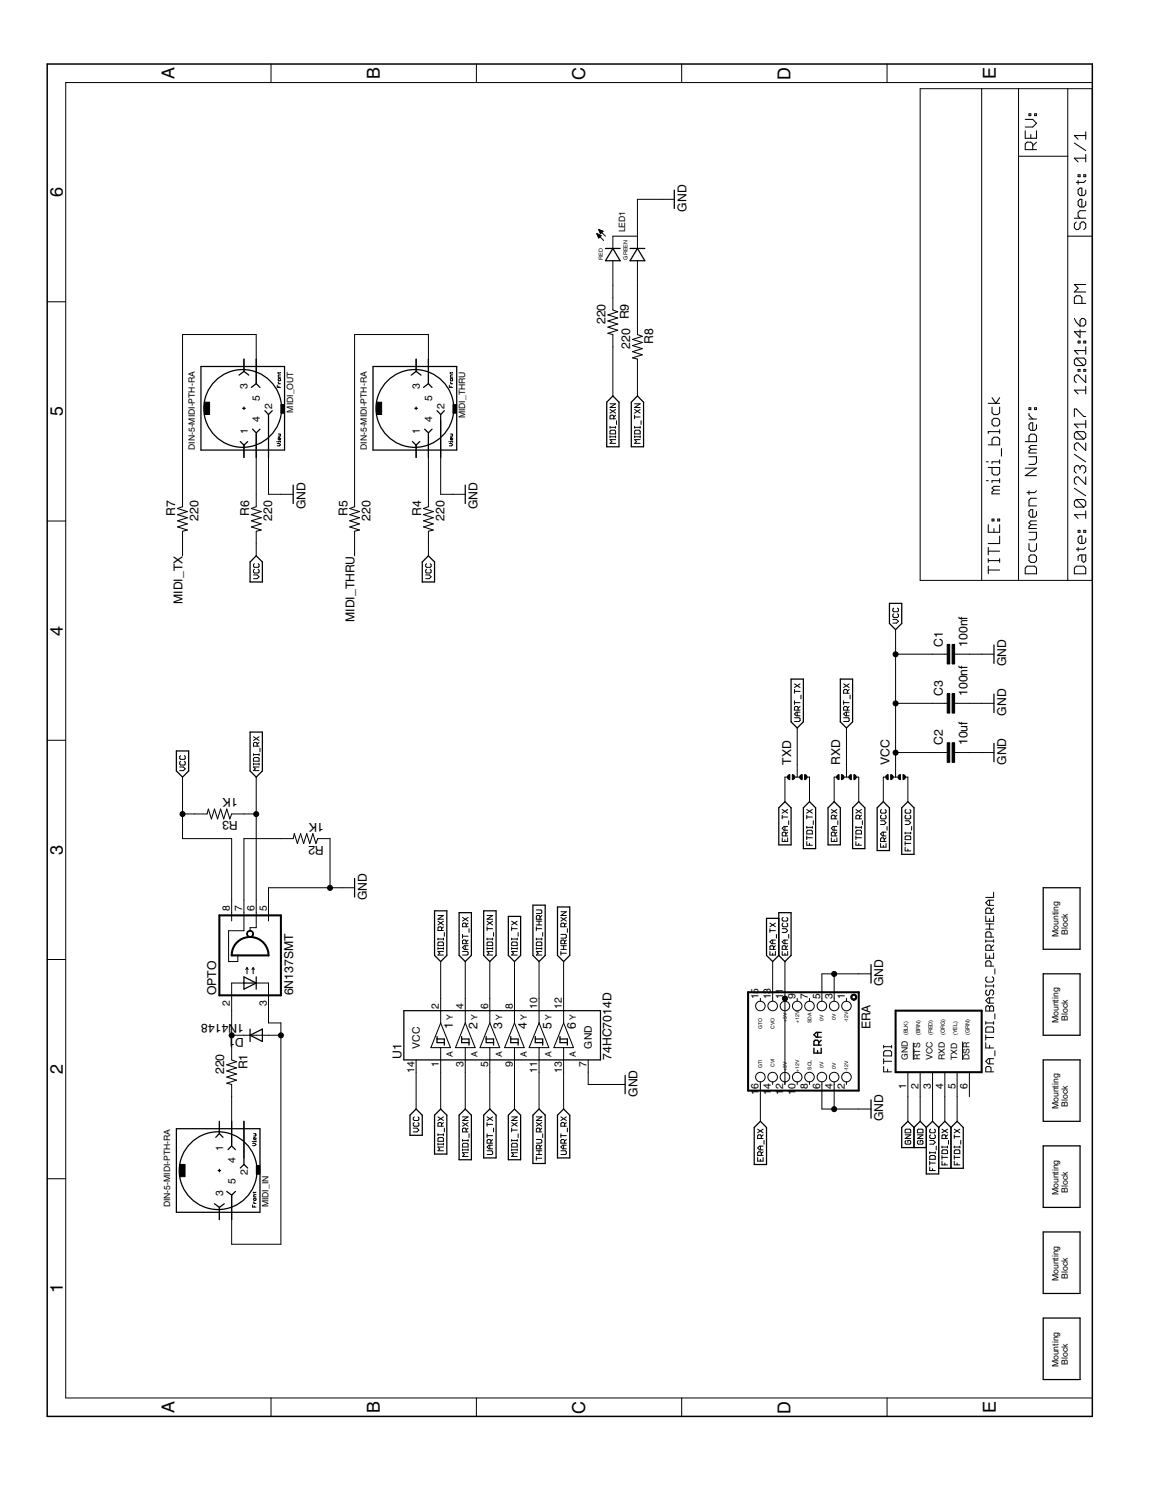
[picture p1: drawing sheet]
<svg xmlns="http://www.w3.org/2000/svg" width="216mm" height="279mm" viewBox="0 0 216 279" stroke-linecap="round" stroke-linejoin="round" font-family="sans-serif">
<g fill="none" stroke="#000" stroke-width=".19">
<path d="M50.4 11.9v3.5M88.7 11.9v3.5M126.9 11.9v3.5M165.1 11.9v3.5M171.3 16.5h32v91.5h-32zM182.7 16.5v91.5M189.6 16.5v91.5M198.7 16.5v91.5M203.3 15.4h-191.1v244.8h191.1M125.5 37.1h-6.9v9.1M189.6 29.1h9.1M190.8 24.3v1.4h2.1v-1.4"/>
<path d="M190.8 22.2h1.4l.7 .7-.7 .7h-1.4M191.5 21.2h.4v.3h-.4zM191.9 25v.7M192.2 27.9v-1.1l-.3-.3h-.7l-.4 .3v1.1h2.1M192.6 21.2h.3v.3h-.3zM192.9 26.5l-.7 .7M200 26.6l2.1 1.4M200.7 32.5h.3v.4h-.3zM200.7 33.6v.7M201.7 32.5h.4v.4h-.4zM202.1 24.5v1.4M202.1 28.7v1.4"/>
<path d="M202.1 35.3v.7l-.4 .4h-.7l-.3-.4v-.7l.3-.3h.4v1.4M202.1 37.5v.7l-.4 .3h-.7l-.3-.3v-.7l.3-.4h.4v1.4M202.1 39.2h-1.1l-.3 .4v.7l.3 .3M202.1 33.6l-.4 .4h-1.4M202.1 29.4h-2.1l.7 .7M202.1 25.2h-2.1l.7 .7M8.8 56.2h3.4M111.1 43.5l1.3 1.3M111.1 43.5l.8 .4-.5 .4zM111.2 43.5v.2M111.3 43.6v.3M111.4 43.6v.6"/>
<path d="M111.4 42.7l1.3 1.3M111.4 42.7l.8 .4-.4 .4zM111.5 42.7v.1M111.5 43.7v.6M111.6 42.8v.3M111.6 43.7v.5M111.7 42.8v.5M111.7 43.8v.2M111.8 42.9v.6M111.8 43.8v.1M111.9 42.9v.5M112 42.9v.4"/>
<path d="M112.1 43v.2M112.2 43v.1M114.1 48.5v9.2l.9 .3-1.9 .6 1.9 .6-1.9 .6 1.9 .5-1.9 .6 1.9 .6-1.9 .5 1 .3v11.4M118.6 44h-4.5v2.2M118.6 48.5v13.8l.9 .3-1.8 .6 1.8 .6-1.8 .5 1.8 .6-1.8 .6 1.8 .5-1.8 .6 .9 .2v6.9M198.7 44h4.6M200 59.3l.3 .7 .7 .7M200 40.6h2.1M200.3 41.3l-.3 .4v.7l.3 .3h.4l.3-.3v-.7l.4-.4h.3l.4 .4v.7l-.4 .3M201 59.6l.4-.3h.3l.4 .3v.7l-.4 .4h-.7zM201.4 56.5v-1.1l-.4-.3h-.7l-.3 .3v1.1h2.1M202.1 53h-2.1l.7 .7-.7 .7h2.1"/>
<path d="M45.4 66.8v2.3M47.7 71.4v-9.1h-13.7v32l-1 .4 1.9 .5-1.9 .6 1.9 .6-1.9 .5 1.9 .6-1.9 .6 1.9 .6-.9 .2v4.6M50 78.3v13.7h4.6M51.6 71.7v.4h.6M51.8 71.4h.4M51.8 71.1l.2 .3M51.8 69.3v.2M51.9 71.9v.2M51.9 70.5l.3 .1-.1 .3-.3-.1zM52.2 69.8l-.4 .1v.3h.4M52.2 69.3l-.5 .1M77.4 66.8v2.3"/>
<path d="M79.7 71.4v-9.1h-13.7v32l-.9 .4 1.8 .5-1.8 .6 1.8 .6-1.8 .5 1.8 .6-1.8 .6 1.8 .6-.9 .2v4.6M82 78.3v13.7h4.6M83.6 71.7v.4h.6M83.8 71.4h.4M83.8 71.1l.3 .3M83.8 69.3v.2M83.9 70.5l.3 .1v.3l-.4-.1zM83.9 71.9v.2M84.2 69.8l-.4 .1v.3h.4M84.2 69.3l-.5 .1M113.5 79.4v.3M113.5 79.5h1.1"/>
<path d="M113.5 76.2l1.1 .7M113.5 75.2h1.1l-1.1 .7h1.1M114.2 78v-.6l-.1-.1h-.4l-.2 .1v.6h1.1M114.6 79.4v.3M114.6 77.3l-.4 .3M114.6 76.2l-1.1 .7M114.7 78.3v.7M118.1 79.5h1M118.1 75.2h1l-1 .7h1M118.1 77.3v.7M118.1 79.4v.3M118.1 77.6h1"/>
<path d="M118.1 76.2l1 .7M119.1 79.4v.3M119.1 76.2l-1 .7M119.3 78.3v.7M183.9 75.1h2.2M184.6 75.8v1l.4 .4h.7l.4-.4v-1M184.6 78.2l.4-.3h.7l.4 .3v.7l-.4 .4h-.7l-.4-.4zM184.6 74l.8 1.1 .7-1.1M186.1 80v.7M191.5 75.9h.4v.3h-.4zM191.5 77v.3l.7 .7M191.5 78h1.4"/>
<path d="M192.6 75.9h.3v.3h-.3zM192.9 79.1v.7l-.3 .3h-.7l-.4-.3v-.7l.4-.4h.3v1.4M200 77.5v-1.4h.3l1.4 1.4h.4M200.3 66.7h1.4l.4 .3v.7l-.4 .4M200.3 66.7l-.3 .3v.7l.3 .4h1.4M200.3 66.7l1.4 1.4M200.7 63.5h.3v.3h-.3zM200.7 68.8h.3v.3h-.3zM201 61.4v1.4l-1-1.1h2.1M201.7 63.5h.4v.3h-.4zM201.7 68.8h.4v.3h-.4zM202.1 64.5v1.5"/>
<path d="M202.1 69.8v1.4l-1.4-1.4h-.4l-.3 .4v.7l.3 .3M202.1 71.9v1.4M202.1 78.3v1.4M202.1 79h-2.1l.7 .7M202.1 72.6h-2.1l.7 .7M202.1 65.3h-2.1l.7 .7M8.8 97h3.4M45.4 82.9v2.3M47.7 80.6v13.7l-.9 .4 1.8 .5-1.8 .6 1.8 .6-1.8 .5 1.8 .6-1.8 .6 1.8 .6-.9 .2v4.6M51.5 82.2h.1M51.6 82.6h.4l.2 .2-.2 .2h-.4M51.8 80.8l.4 .1-.1 .3h-.3"/>
<path d="M52.2 82.2h-.4v.1M52.2 81.6l-.1 .3h-.2l-.1-.3 .2-.2v.5M52.2 82.1v.2M77.4 82.9v2.3M79.7 80.6v13.7l-.9 .4 1.8 .5-1.8 .6 1.8 .6-1.8 .5 1.8 .6-1.8 .6 1.8 .6-.9 .2v4.6M83.5 82.2h.1M83.6 82.6h.5l.1 .2-.1 .2h-.5M83.8 80.8l.4 .1v.3h-.4M84.2 82.2h-.4v.1M84.2 81.6v.3h-.3l-.1-.3 .3-.2v.5M84.2 82.1v.2M113.5 81.3h1.1"/>
<path d="M113.5 81.1v.4M113.7 80.1h.7l.2 .2v.5h-1.1v-.5zM114.6 81.8h-1.1l.4 .4-.4 .3h1.1M114.6 81.1v.4M118.1 81.3h1M118.1 80.3l.2-.2h.7l.1 .2v.5h-1zM118.1 81.1v.4M119.1 81.8h-1l.4 .4-.4 .3h1M119.1 81.1v.4M183.6 89.5h.3M183.6 86h.3M183.9 97.7v1.4h2.2v-1.4"/>
<path d="M183.9 82.8h2.2v-1.1l-.4-.3h-.7l-.4 .3v1.1M183.9 87h2.2v1.1l-.4 .3h-.7l-.4-.3v-1.1M184.6 96.6h.4v.4h-.4zM185 98.4v.7M185 91.2l-.4 .4v.3h1.5M185 91.2h1.1M185.7 96.6h.4v.4h-.4zM186.1 99.8v1.4h-2.2M186.1 80.3h-2.2v.4M186.1 85.6v.7M186.1 89.1v.7M186.1 86h-1.5v.3"/>
<path d="M186.1 89.5h-1.5v.3M186.1 90.5h-1.1l-.4 .4 .4 .3M186.4 83.5v1.4M190.8 82.2h2.1v-1l-.3-.4h-.7l-.4 .4v1M190.8 87.1h2.1l-2.1 1.4h2.1M191.5 99.1h1.4v1l-.3 .4h-1.1M191.5 85h1.4v1.1l-.3 .3h-1.1M191.5 91.4v.7M191.9 83.6l-.4 .4v.3h1.4M191.9 97.7l-.4 .3v.4h1.4M191.9 97.7h1M191.9 83.6h1"/>
<path d="M192.9 95.2v.7l-.3 .4h-.7l-.4-.4v-.7l.4-.3h.3v1.4M192.9 92.8h-1l-.4 .3v1.1h1.4M192.9 97h-1l-.4 .3 .4 .4M192.9 91.4l-.3 .3h-1.4M192.9 82.9h-1l-.4 .4 .4 .3M200 90.9l2.1 1.4M200 84.6l2.1 1.4M200.3 80.3h1.4l.4 .4v.7l-.4 .3M200.3 93h1.4l.4 .3v.7l-.4 .4M200.3 80.3l-.3 .4v.7l.3 .3h1.4M200.3 93l-.3 .3v.7l.3 .4h1.4M200.3 93l1.4 1.4"/>
<path d="M200.3 80.3l1.4 1.4M200.7 98.7h.3v.4h-.3zM201 87l.4-.3h.3l.4 .3v.7l-.4 .4M201 87l-.3-.3h-.4l-.3 .3v.7l.3 .4M201 87v.4M201.7 98.7h.4v.4h-.4zM202.1 82.5v1.4l-1.4-1.4h-.4l-.3 .3v.7l.3 .4M202.1 88.8v1.4l-1.4-1.4h-.4l-.3 .3v.7l.3 .4M202.1 95.1v1.4M202.1 95.8h-2.1l.7 .7M47.2 107h.7l.3 .4-.3 .3h-.7M47.3 104.9l-.1 .2v.3l.1 .2h.7l.2-.2v-.3l-.2-.2"/>
<path d="M47.3 106l-.1 .2v.3l.1 .2h.7l.2-.2v-.3l-.2-.2M79.2 107h.7l.3 .4-.3 .3h-.7M79.4 106l-.2 .2v.3l.2 .2h.7l.1-.2v-.3l-.1-.2M79.4 104.9l-.2 .2v.3l.2 .2h.7l.1-.2v-.3l-.1-.2M166.2 115.3h.7l.3 .4-.3 .3h-.7M166.3 113.2l-.1 .2v.3l.1 .2h.7l.2-.2v-.3l-.2-.2M166.3 114.3l-.1 .1v.4l.1 .1h.7l.2-.1v-.4l-.2-.1M166.7 117.2v27.5M183.9 106.1h2.2M183.9 101.9v1.4M183.9 104v.7M183.9 105.4v1.4"/>
<path d="M183.9 104.4h2.2M183.9 102.6h2.2M186.1 104v.7M191.2 105.4h1.4l.3 .3v1.1h-2.1v-1.1zM191.5 101.2v1l.4 .4h.7l.3-.4v-1M191.9 103.3h.7l.3 .3v.8l-.3 .3h-.7l-.4-.3v-.8zM200 105.7l.3-.3h1.4l.4 .3v1.1h-2.1zM200.7 101.9v.7M201.4 103.3v1.1l.3 .3 .4-.3v-1.1h-1.1l-.3 .3v.8M202.1 100.1v.7l-.4 .4h-.7l-.3-.4v-.7l.3-.3h.4v1.4M202.1 101.9l-.4 .3h-1.4M8.8 137.8h3.4"/>
<path d="M47.2 137.1l1 .7M47.9 138.9v-.5l-.2-.2h-.4l-.1 .2v.5h1M48.2 138.2l-.3 .3M48.2 137.1l-1 .7M48.4 139.3v.6M147.9 133.6h.8l.2 .2v.3l-.2 .2h-.8M147.9 130.8h1M147.9 128.3v.7M147.9 130.5v.6M147.9 128.7h1M147.9 127.3l1 .7M148.4 132.6v.6"/>
<path d="M148.4 135.5v9.2M148.5 132.2v-.5l-.1-.2h-.4l-.1 .2v.5h1M148.9 132.6h-.7l-.3 .3 .3 .3h.7M148.9 131.5l-.4 .3M148.9 127.3l-1 .7M149.1 129.4v.7M157 133.6h.9l.2 .2v.3l-.2 .2h-.9M157 130.5v.6M157 130.8h1.1M157 127.3l1.1 .7M157.5 132.6v.6M157.5 135.5v9.2"/>
<path d="M157.7 132.2v-.5l-.2-.2h-.3l-.2 .2v.5h1.1M157.7 129v-.5l-.2-.2h-.3l-.2 .2v.5h1.1M158.1 132.6h-.7l-.4 .3 .4 .3h.7M158.1 131.5l-.4 .3M158.1 128.3l-.4 .4M158.1 127.3l-1.1 .7M158.2 129.4v.7M166.7 130.9h9.6M166.7 121.8h9.6M177.7 130.9h7.3M177.7 121.8h7.3M33.4 142.8h.7l.4 .3-.4 .3h-.7"/>
<path d="M33.6 141.7l-.2 .2v.3l.2 .2h.7l.2-.2v-.3l-.2-.2M33.6 140.7l-.2 .1v.4l.2 .2h.7l.2-.2v-.4l-.2-.1M34 144.7v11.4h9.1v15.3M34 151.5h4.5l.3-.9 .5 1.8 .6-1.8 .6 1.8 .6-1.8 .5 1.8 .6-1.8 .6 1.8 .3-.9h4.6M47.2 141.2l.1-.2h.7l.2 .2v.5h-1zM47.2 142.2h1M47.2 140.3v.4M47.2 142v.4M47.2 140.5h1M47.7 144.7v27.3M48.2 142.8h-1l.3 .3-.3 .3h1M48.2 140.3v.4"/>
<path d="M48.2 142v.4M145.6 152.1h1M145.6 156v.6h1v-.6M145.6 151.7v.7M145.6 150.7l1 .7M146.1 153.8v.7M146.1 156.3v.3M146.3 155.6v-.5l-.2-.2h-.3l-.2 .2v.5h1M146.6 153.8h-.7l-.3 .4 .3 .3h.7M146.6 154.9l-.3 .3M146.6 150.7l-1 .7M146.8 144.7h-.7v4.5"/>
<path d="M146.8 152.8v.7M147.9 144.7h.9M150 144.7h.7v4.5M150.2 156.7v.6h1M150.2 155.9h1M150.2 154h1M150.2 151.7v.7M150.2 153.8v.4M150.2 155.6v.7M150.2 152.1h1M150.2 150.7l1 .7M150.3 154.5h.7l.2 .2v.5h-1v-.5z"/>
<path d="M150.7 157v.3M151.2 153.8v.4M151.2 150.7l-1 .7M151.4 152.8v.7M154.7 156v.6h1.1v-.6M154.7 150.7l1.1 .7M155.3 153.8v.7M155.3 156.3v.3M155.4 152.4v-.5l-.1-.2h-.4l-.2 .2v.5h1.1M155.4 155.6v-.5l-.1-.2h-.4l-.2 .2v.5h1.1M155.8 153.8h-.7l-.4 .4 .4 .3h.7M155.8 154.9l-.4 .3"/>
<path d="M155.8 151.7l-.4 .4M155.8 150.7l-1.1 .7M155.9 144.7h-.6v4.5M155.9 152.8v.7M157.1 144.7h.9M159.1 144.7h.7v4.5M159.3 154.7l.2-.2h.7l.1 .2v.5h-1zM159.3 156.7v.6h1M159.3 153.8v.4M159.3 155.6v.7M159.3 155.9h1M159.3 154h1"/>
<path d="M159.3 150.7l1 .7M159.8 157v.3M160 152.4v-.5l-.2-.2h-.3l-.2 .2v.5h1M160.3 153.8v.4M160.3 151.7l-.3 .4M160.3 150.7l-1 .7M160.5 152.8v.7M163.9 152.8h.7l.3 .3-.3 .4h-.7M163.9 157v.7h1v-.7M164.1 151.7l-.2 .2v.4l.2 .1h.6l.2-.1v-.4l-.2-.2M164.1 150.7l-.2 .2v.3l.2 .2h.6l.2-.2v-.3l-.2-.2M164.4 154.9v.7"/>
<path d="M164.4 157.4v.3M164.6 156.6v-.5l-.2-.1h-.3l-.2 .1v.5h1M164.9 154.9h-.7l-.3 .3 .3 .4h.7M164.9 156l-.3 .3M165.1 144.7h-.7v4.5M165.1 153.8v.7M166.2 144.7h1M166.7 140.1h9.6M168.3 144.7h.7v4.5M168.5 154.9v.3M168.5 156.7v.6M168.5 157.7v.7h1"/>
<path d="M168.5 157h1M168.5 155.1h1M168.5 152.8h.6l.4 .3-.4 .4h-.6M168.6 150.7l-.1 .2v.3l.1 .2h.7l.2-.2v-.3l-.2-.2M168.6 151.7l-.1 .2v.4l.1 .1h.7l.2-.1v-.4l-.2-.2M168.6 155.6h.7l.2 .2v.5h-1v-.5zM169 158.1v.3M169.5 154.9v.3M169.7 153.8v.7M177.7 140.1h7.3M8.8 178.6h3.4M47.7 172.1v.6h-1.2v.5"/>
<path d="M61.4 165.2v-9.1h-2.3l-.3 .9-.6-1.8-.5 1.8-.6-1.8-.6 1.8-.6-1.8-.5 1.8-.6-1.8-.2 .9h-9.2v17.1h-2.9v5.8h1.8v-1.2M66 165.2h-16v6.2M81.5 175.5l.2-.2h.7l.1 .2v.5h-1zM81.5 174.6v.4M81.5 176.4v.3M81.5 176.6h1M81.5 174.8h1M81.5 171.5l1 .7M81.5 170.4h1l-1 .7h1M82 179v11.4M82.2 173.2v-.5l-.2-.2h-.3l-.2 .2v.5h1M82.5 174.6v.4"/>
<path d="M82.5 176.4v.3M82.5 177.1h-1l.4 .3-.4 .4h1M82.5 172.5l-.3 .4M82.5 171.5l-1 .7M82.7 173.6v.7M86.1 177.1h.8l.2 .2v.3l-.2 .2h-.8M86.1 173.9v.7M86.1 174.3h1M86.1 170.8l1 .6M86.6 176v.7M86.6 179v11.4M86.8 172.5v-.5l-.2-.2h-.3l-.2 .2v.5h1"/>
<path d="M86.8 175.7v-.5l-.2-.2h-.3l-.2 .2v.5h1M87.1 176h-.7l-.3 .4 .3 .3h.7M87.1 175l-.3 .3M87.1 171.8l-.3 .4M87.1 170.8l-1 .6M87.3 172.9v.7M90.7 176.6h1M90.7 175.5l.1-.2h.7l.2 .2v.5h-1zM90.7 174.8h1M90.7 172.9h1M90.7 170.4h1l-1 .7h1M90.7 172.5v.7"/>
<path d="M90.7 174.6v.4M90.7 176.4v.3M90.7 171.5l1 .7M91.2 179v11.4M91.7 177.1h-1l.3 .3-.3 .4h1M91.7 174.6v.4M91.7 176.4v.3M91.7 171.5l-1 .7M91.9 173.6v.7M95.2 175.5l.2-.2h.7l.2 .2v.5h-1.1zM95.2 176.6h1.1M95.2 172.5v.7"/>
<path d="M95.2 174.6v.4M95.2 176.4v.3M95.2 174.8h1.1M95.2 172.9h1.1M95.2 171.5l1.1 .7M95.8 179v11.4M96.3 177.1h-1.1l.4 .3-.4 .4h1.1M96.3 174.6v.4M96.3 176.4v.3M96.3 171.5l-1.1 .7M96.4 173.6v.7M99.8 176.6h1"/>
<path d="M99.8 175.5l.2-.2h.7l.1 .2v.5h-1zM99.8 169.4h.9l.1 .1v.4l-.1 .2h-.9M99.8 174.8h1M99.8 172.9h1M99.8 172.5v.7M99.8 174.6v.4M99.8 176.4v.3M99.8 172.2h1M99.8 171.5h1M100.3 171.5v.7M100.3 179v11.4M100.5 171.1v-.5l-.2-.2h-.3l-.2 .2v.5h1"/>
<path d="M100.8 177.1h-1l.4 .3-.4 .4h1M100.8 174.6v.4M100.8 176.4v.3M100.8 170.4l-.3 .4M101 173.6v.7M104.4 176h1M104.4 169.7h1l-1 .7h1M104.4 176.7h1M104.4 173.9h.8l.2 .2v.4l-.2 .1h-.8M104.4 177.1v.7M104.4 177.4h1M104.4 170.8l1 .6"/>
<path d="M104.9 176v.7M104.9 179v11.4M105.1 175.7v-.5l-.2-.2h-.3l-.2 .2v.5h1M105.1 172.5v-.5l-.2-.2h-.3l-.2 .2v.5h1M105.4 175l-.3 .3M105.4 171.8l-.3 .4M105.4 170.8l-1 .6M105.6 172.9v.7M143.3 177.1v.7h1v-.7M143.3 172.9v.7M143.3 173.2h1M143.3 171.8l1 .7"/>
<path d="M143.8 175v.7M143.8 177.4v.4M143.8 179v7.4M144 176.7v-.5l-.2-.2h-.3l-.2 .2v.5h1M144.3 175h-.7l-.3 .3 .3 .4h.7M144.3 176l-.3 .4M144.3 171.8l-1 .7M144.5 173.9v.7M145.6 177.1v.7h1v-.7M145.6 172.9h.7l.3 .3-.3 .4h-.7M145.8 171.8l-.2 .2v.3l.2 .2h.6l.2-.2v-.3l-.2-.2M145.8 170.8l-.2 .1v.4l.2 .1h.6l.2-.1v-.4l-.2-.1"/>
<path d="M146.1 175v.7M146.1 177.4v.4M146.1 179v22.9M146.3 176.7v-.5l-.2-.2h-.3l-.2 .2v.5h1M146.6 175h-.7l-.3 .3 .3 .4h.7M146.6 176l-.3 .4M146.8 173.9v.7M183.5 170.5v1h1.4v-1M183.5 174.9v.5M183.5 177.4v1h1.4v-1M183.5 175.2h1.4M183.5 173h1.4"/>
<path d="M183.5 172h1.4M184.2 167.6v.9M184.2 171v.5M184.2 172v1M184.2 177.9v.5M184.4 170v-.7l-.2-.3h-.5l-.2 .3v.7h1.4M184.4 174.4v-.7l-.2-.2h-.5l-.2 .2v.7h1.4M184.4 176.9v-.8l-.2-.2h-.5l-.2 .2v.8h1.4M184.4 179.8v-.7l-.2-.2h-.5l-.2 .2v.7h1.4M184.9 166.1v.9h-1.4M184.9 174.9v.5M184.9 175.9l-.5 .5"/>
<path d="M184.9 169l-.5 .5M184.9 167.6h-.9l-.5 .4 .5 .5h.9M43.1 192.7h9.2M45.4 183h-2.3v14.3l.9 .3-1.8 .6 1.8 .6-1.8 .5 1.8 .6-1.8 .6 1.8 .6-1.8 .5 .9 .3v11.4M46 180.1v1.2M46 180.1l-.3 .4M46 180.1l.2 .4M47.1 180.1v1.2M47.1 180.1l-.2 .4M47.1 180.1l.2 .4M47.7 183h2.3v7.4h2.3v41.2h-9.2v-9.1M77.4 197.3v9.1"/>
<path d="M82 195v11.4M82 190.4l1.8 4.6h-3.6zM86.6 195v11.4M86.6 190.4l1.8 4.6h-3.6zM91.2 195v11.4M91.2 190.4l1.8 4.6h-3.7zM95.8 190.4l1.8 4.6h-3.7zM95.8 195v11.4M100.3 195v11.4M100.3 190.4l1.9 4.6h-3.7zM104.9 195v11.4M104.9 190.4l1.8 4.6h-3.6z"/>
<path d="M109.5 197.3v4.6h6.9M141.5 185.8v.6M148.4 185.8v.6M150.7 185.8v.6M155.3 181.3v5.1M157.5 185.8v.6M162.1 181.3h-9.1v5.1M164.5 198.5v1h1.4M164.5 194.6v.5M164.5 197.1v.9M164.5 197.5h1.4M164.5 194.8h1.4"/>
<path d="M164.7 195.6h1l.2 .2v.8h-1.4v-.8zM165.2 199v.5M165.9 194.6v.5M169 199.6v9.1M170 194.1v3.2M171.3 199.6v9.1M173.6 199.6v9.1M175.9 199.6v9.1M178.1 199.6v9.1M179.2 193.9v3.4M180.4 199.6v4.6M183.5 183.3v.5"/>
<path d="M183.5 190.2v.4M183.5 192.6v1M183.5 194.1v1h1.4M183.5 193.1h1.4M183.5 190.4h1.4M183.5 183.5h1.4M183.7 181.8l-.2 .3v.4l.2 .3h1l.2-.3v-.4l-.2-.3M183.7 184.3l-.2 .2v.5l.2 .3h.3l.2-.3v-.5l.2-.2h.3l.2 .2v.5l-.2 .3M183.7 187.2h.3l.2 .3 .2-.3h.3l.2 .3v.7h-1.4v-.7zM183.7 191.2h1l.2 .2v.7h-1.4v-.7zM184.2 185.7v1M184.2 187.5v.7"/>
<path d="M184.2 194.6v.5M184.2 197.1v.9M184.4 199.5v-.7l-.2-.3h-.5l-.2 .3v.7h1.4M184.9 197.1h-.9l-.5 .4 .5 .5h.9M184.9 183.3v.5M184.9 190.2v.4M184.9 185.7h-.9l-.5 .5 .5 .5h.9M185.2 180.3v1M185.2 188.7v1M185.2 195.6v1M8.8 219.4h3.4M40.8 208.7v2.3"/>
<path d="M45.4 208.7v6.9M46.9 212.5h.1M47 212.8h.4l.2 .2-.2 .3h-.4M47.2 211l.4 .1-.1 .4h-.3M47.6 212.5h-.4v.1M47.6 211.8l-.1 .3h-.2l-.1-.3 .2-.1v.4M47.6 212.4v.2M76.9 210h.7l.4 .4-.4 .3h-.7M77.1 209l-.2 .1v.4l.2 .1h.7l.2-.1v-.4l-.2-.1M77.1 207.9l-.2 .2v.3l.2 .2h.7l.2-.2v-.3l-.2-.2M81.5 213h1M81.5 211.9l.2-.1h.7l.1 .1v.5h-1z"/>
<path d="M81.5 211.1v.3M81.5 212.8v.3M81.5 211.2h1M81.5 207.9l1 .7M82.2 209.6v-.5l-.2-.1h-.3l-.2 .1v.5h1M82.5 213.5h-1l.4 .4-.4 .3h1M82.5 211.1v.3M82.5 212.8v.3M82.5 209l-.3 .3M82.5 207.9l-1 .7M82.7 210v.7M86.1 212.3h1"/>
<path d="M86.1 213l.2-.2h.6l.2 .2v.5h-1zM86.1 214h1M86.1 212.1v.3M86.1 213.9v.3M86.1 209l1 .6M86.1 207.9h1l-1 .7h1M86.8 210.7v-.5l-.2-.2h-.3l-.2 .2v.5h1M87.1 214.6h-1l.3 .3-.3 .4h1M87.1 212.1v.3M87.1 213.9v.3M87.1 210l-.3 .4M87.1 209l-1 .6"/>
<path d="M87.3 211.1v.7M90.7 214.2h.8l.2 .2v.3l-.2 .2h-.8M90.7 211.4h1M90.7 209v.6M90.7 211.1v.7M90.7 209.3h1M90.7 207.9l1 .7M91.2 213.2v.6M91.4 212.8v-.5l-.2-.2h-.4l-.1 .2v.5h1M91.7 213.2h-.7l-.3 .3 .3 .3h.7M91.7 212.1l-.3 .3M91.7 207.9l-1 .7"/>
<path d="M91.9 210v.7M95.2 212.3h1.1M95.2 213l.2-.2h.7l.2 .2v.5h-1.1zM95.2 210v.7M95.2 212.1v.3M95.2 213.9v.3M95.2 214h1.1M95.2 207.9h1.1l-1.1 .7h1.1M95.2 210.4h1.1M95.2 209l1.1 .6M96.3 212.1v.3M96.3 213.9v.3"/>
<path d="M96.3 214.6h-1.1l.4 .3-.4 .4h1.1M96.3 209l-1.1 .6M96.4 211.1v.7M99.8 214.2h1M99.8 207.9h1l-1 .7h1M99.8 214.9h1M99.8 212.1h.9l.1 .2v.3l-.1 .2h-.9M99.8 215.3v.7M99.8 215.6h1M99.8 209l1 .6M100.3 214.2v.7M100.5 210.7v-.5l-.2-.2h-.3l-.2 .2v.5h1"/>
<path d="M100.5 213.8v-.5l-.2-.1h-.3l-.2 .1v.5h1M100.8 213.2l-.3 .3M100.8 210l-.3 .4M100.8 209l-1 .6M101 211.1v.7M104.4 214.2h.8l.2 .2v.3l-.2 .2h-.8M104.4 211.1v.7M104.4 211.4h1M104.4 207.9l1 .7M104.9 213.2v.6M105.1 209.6v-.5l-.2-.1h-.3l-.2 .1v.5h1M105.1 212.8v-.5l-.2-.2h-.3l-.2 .2v.5h1"/>
<path d="M105.4 213.2h-.7l-.3 .3 .3 .3h.7M105.4 212.1l-.3 .3M105.4 209l-.3 .3M105.4 207.9l-1 .7M105.6 210v.7M141 215.5v.6h1v-.6M141 210.2l1 .7M141.5 201.4v7.3M141.5 213.3v.7M141.5 215.8v.3M141.7 211.9v-.5l-.2-.2h-.3l-.2 .2v.5h1M141.7 215.1v-.5l-.2-.2h-.3l-.2 .2v.5h1"/>
<path d="M142 213.3h-.6l-.4 .4 .4 .3h.6M142 214.4l-.3 .3M142 211.2l-.3 .4M142 210.2l-1 .7M142.2 212.3v.7M143.8 201.4v.5M148.4 201.4v.5M150.7 201.4v.5M153 201.4v5h9.1M155.3 201.4v5M157.5 201.4v.5M168.5 211.2h1l-1 .7h1"/>
<path d="M168.6 212.3l-.1 .2v.3l.1 .2h.7l.2-.2v-.3l-.2-.2h-.3v.3M168.6 210.2h.7l.2 .2v.5h-1v-.5zM170.8 211.2h1l-1 .7h1M170.8 210.4l.1-.2h.7l.2 .2v.5h-1zM170.9 212.3l-.1 .2v.3l.1 .2h.7l.2-.2v-.3l-.2-.2h-.3v.3M173 212.3h.7l.4 .3-.4 .4h-.7M173 214.6h1.1M173 217.2v.7h1.1M173 214.4v.3M173 216.2v.6M173 216.5h1.1M173.2 211.2l-.2 .2v.4l.2 .1h.7l.2-.1v-.4l-.2-.2"/>
<path d="M173.2 210.2l-.2 .2v.3l.2 .2h.7l.2-.2v-.3l-.2-.2M173.2 215.1h.7l.2 .2v.5h-1.1v-.5zM173.6 217.6v.3M174.1 214.4v.3M174.2 213.3v.7M175.3 213.5h1.1M175.3 216.2v.6h1.1M175.3 213.3v.4M175.3 215.1v.7M175.3 215.4h1.1M175.3 210.2l1.1 .7M175.5 214h.7l.2 .2v.5h-1.1v-.5z"/>
<path d="M175.9 216.5v.3M176 211.9v-.5l-.1-.2h-.4l-.2 .2v.5h1.1M176.4 213.3v.4M176.4 211.2l-.4 .4M176.4 210.2l-1.1 .7M176.5 212.3v.7M177.6 213.5h1M177.6 216.2v.6h1M177.6 215.4h1M177.6 211.2v.7M177.6 213.3v.4M177.6 215.1v.7"/>
<path d="M177.6 211.6h1M177.6 210.2l1 .7M177.8 214h.7l.1 .2v.5h-1v-.5zM178.1 216.5v.3M178.6 213.3v.4M178.6 210.2l-1 .7M178.8 212.3v.7M40.8 224.7v2.3M47 224.3v.4h.6M47.2 224h.4M47.2 223.7l.2 .3M47.2 221.9v.2"/>
<path d="M47.3 224.5v.2M47.3 223l.3 .1-.1 .4-.3-.1zM47.6 222.4l-.4 .1v.3h.4M47.6 221.9l-.5 .1M50.4 260.2v3.5M88.7 260.2v3.5M126.9 260.2v3.5M165.1 260.2v3.5"/>
<circle cx="141.5" cy="187.3" r=".89"/>
<circle cx="143.8" cy="187.3" r=".89"/>
<circle cx="146.1" cy="187.3" r=".89"/>
<circle cx="148.4" cy="187.3" r=".89"/>
<circle cx="150.7" cy="187.3" r=".89"/>
<circle cx="153" cy="187.3" r=".89"/>
<circle cx="155.3" cy="187.3" r=".89"/>
<circle cx="157.5" cy="187.3" r=".89"/>
<circle cx="141.5" cy="200.5" r=".89"/>
<circle cx="143.8" cy="200.5" r=".89"/>
<circle cx="146.1" cy="200.5" r=".89"/>
<circle cx="148.4" cy="200.5" r=".89"/>
<circle cx="150.7" cy="200.5" r=".89"/>
<circle cx="153" cy="200.5" r=".89"/>
<circle cx="155.3" cy="200.5" r=".89"/>
<circle cx="157.5" cy="200.5" r=".89"/>
</g>
<g fill="none" stroke="#000" stroke-width=".23">
<path d="M125.5 35.4v3.4M112.7 46.2h2.7M114.1 46.2l1.3 2.3h-2.7zM117.3 46.2h2.7M118.6 46.2l1.4 2.3h-2.7zM37.4 68.2h15.6v15.6h-15.6zM45.2 76h.4M45.4 66.8v2.3M45.4 75.8v.4M45.4 69.1l-.9 .7M45.4 69.1l.9 .7M47 79.9l.7 .7 .7-.7"/>
<path d="M47.7 66.8v4.6M47.7 71.4l-.9 .7M47.7 71.4l.7 .7M49.3 76.5l.7 .7M50 77.2v8M50.7 76.5l-.7 .7M69.4 68.2h15.6v15.6h-15.6zM77.2 76h.5M77.4 69.1l-.9 .7M77.4 69.1l1 .7M77.4 66.8v2.3M77.4 75.8v.4"/>
<path d="M79 79.9l.7 .7 .7-.7M79.7 71.4l-.9 .7M79.7 71.4l.7 .7M79.7 66.8v4.6M81.3 76.5l.7 .7M82 77.2v8M82.7 76.5l-.7 .7M114.1 73.7l1.1 1.2v8.3h-2.3v-8.3zM118.6 73.7l1.2 1.2v8.3h-2.3v-8.3zM44.7 82.2l.7 .7M45.4 82.9v2.3M46.1 82.2l-.7 .7"/>
<path d="M47.7 80.8v4.4M54.6 90.3v3.4M76.8 82.2l.6 .7M77.4 82.9v2.3M78.1 82.2l-.7 .7M79.7 80.8v4.4M86.6 90.3v3.4M47.7 103.5l1.1 1.1v3.7h-2.3v-3.7zM78.6 104.6l1.1-1.1 1.2 1.1v3.7h-2.3zM165.5 112.3h2.3v3.8l-1.1 1.1-1.2-1.1zM32.8 139.8h2.3v3.7l-1.1 1.2-1.2-1.2zM46.5 136.3h2.3v7.2l-1.1 1.2-1.2-1.2z"/>
<path d="M147.2 126.4h2.3v8l-1.1 1.1-1.2-1.1zM156.4 126.4h2.3v8l-1.2 1.1-1.1-1.1zM185 120.1v3.4M185 129.2v3.4M185 138.4v3.4M144.9 150.4l1.2-1.2 1.1 1.2v6.9h-2.3zM150.7 149.2l1.1 1.2v7.6h-2.3v-7.6zM154.1 150.4l1.2-1.2 1.1 1.2v6.9h-2.3zM159.8 149.2l1.2 1.2v7.6h-2.3v-7.6zM163.3 150.4l1.1-1.2 1.1 1.2v7.9h-2.2zM167.8 150.4l1.2-1.2 1.1 1.2v8.6h-2.3zM66 163.5v3.5"/>
<path d="M80.9 169.5h2.3v8.3l-1.2 1.2-1.1-1.2zM85.4 169.9h2.3v7.9l-1.1 1.2-1.2-1.2zM90 169.5h2.3v8.3l-1.1 1.2-1.2-1.2zM94.6 170.6h2.3v7.2l-1.1 1.2-1.2-1.2zM99.2 168.5h2.3v9.3l-1.2 1.2-1.1-1.2zM103.8 168.8h2.2v9l-1.1 1.2-1.1-1.2zM144.9 169.9h2.3v7.9l-1.1 1.2-1.2-1.2zM144.9 170.9h-2.2v6.9l1.1 1.2 1.1-1.2M162.1 179.6v3.4M194.2 165.2h6.8v11.5h-6.8zM45.4 181.8l2.3 1.2-2.3 1.1zM45.4 183h2.3"/>
<path d="M46.5 191.6v2.3M46.5 192.7l2.3-1.1v2.3zM47.7 181.8v2.3M75.2 188.1h36.6v9.2h-36.6zM81.3 193.4h1.4v1.1M81.3 192.9v1.2h1.4M85.9 193.4h1.4v1.1M85.9 192.9v1.2h1.4M90.5 193.4h1.4v1.1M90.5 192.9v1.2h1.4M95.1 193.4h1.3v1.1M95.1 192.9v1.2h1.3"/>
<path d="M99.6 193.4h1.4v1.1M99.6 192.9v1.2h1.4M104.2 193.4h1.4v1.1M104.2 192.9v1.2h1.4M194.2 197.3h6.8v11.4h-6.8zM194.2 181.3h6.8v11.4h-6.8zM32.8 210.1h15.6v15.6h-15.6zM40.6 217.9h.5M40.8 211l.7 .7M40.8 211l-.6 .7M40.8 208.7v2.3M40.8 217.7v.4"/>
<path d="M42.4 214l.7-.7 .7 .7M43.1 208.7v4.4M45.4 216.7l.7 .7M45.4 216.7l-.7 .7M45.4 208.7v8M76.3 207.6l1.1-1.2 1.2 1.2v3.7h-2.3zM82 206.4l1.2 1.2v7.2h-2.3v-7.2zM85.4 207.6l1.2-1.2 1.1 1.2v8.3h-2.3zM90 207.6l1.2-1.2 1.1 1.2v7.9h-2.3zM95.8 206.4l1.1 1.2v8.3h-2.3v-8.3zM100.3 206.4l1.2 1.2v9h-2.3v-9zM104.9 206.4l1.1 1.2v7.9h-2.2v-7.9z"/>
<path d="M116.4 200.2v3.4M141.5 208.7l1.2 1.2v6.9h-2.3v-6.9zM162.1 204.7v3.5M170.1 209.9l-1.1-1.2-1.2 1.2v3.7h4.6M170.1 209.9v3.7M170.1 209.9l1.2-1.2 1.1 1.2M172.4 209.9v8.6h2.3v-8.6M172.4 209.9l1.2-1.2 1.1 1.2M174.7 209.9l1.2-1.2 1.1 1.2M177 209.9v7.6M177 209.9l1.1-1.2 1.2 1.2v7.6h-4.6M194.2 213.3h6.8v11.4h-6.8z"/>
<path d="M39.9 224.1l.9 .6M40.8 224.7v2.3M41.7 224.1l-.9 .6M42.2 221.8l.9 .7M43.1 222.5v4.5M43.8 221.8l-.7 .7M194.2 229.3h6.8v11.5h-6.8zM194.2 245.3h6.8v11.5h-6.8z"/>
<circle cx="45.2" cy="76" r="7.2"/>
<circle cx="77.2" cy="76" r="7.2"/>
<circle cx="40.6" cy="217.9" r="7.2"/>
</g>
<path d="M8.8 11.9h194.5v251.8h-194.5z" fill="none" stroke="#000" stroke-width=".28"/>
<path d="M38.1 74.9h.9v2.3h-.9zM52.3 75.3h.7v1.6h-.7zM70.1 74.9h.9v2.3h-.9zM84.3 75.3h.7v1.6h-.7zM176.3 129.1h.5v3.6h-.5zM176.3 120h.5v3.6h-.5zM177.2 129.1h.5v3.6h-.5zM177.2 120h.5v3.6h-.5zM176.3 138.3h.5v3.6h-.5zM177.2 138.3h.5v3.6h-.5zM33.5 216.7h.9v2.3h-.9zM47.7 217h.7v1.6h-.7z" fill="#000" stroke="#000" stroke-width=".19"/>
<path d="M40.8 170.4h11.5v14.9h-11.5zM44 175.5a3.4 3.4 0 0 1 3.8-.9 3.4 3.4 0 0 1 2.2 3.2h-6.9a3.4 3.4 0 0 1 .9-2.3zM139.2 184.7h20.6v18.3h-20.6zM166.7 188.1h16v11.5h-16z" fill="none" stroke="#000" stroke-width=".38"/>
<g fill="#000" stroke="#000" stroke-width=".19">
<path d="M146.6 144.4l.4-.2v.9l-.4-.2z" fill-rule="evenodd"/>
<path d="M147.5 144.2a.47 .47 0 0 1 .4 .5 .47 .47 0 0 1-.4 .4z" fill-rule="evenodd"/>
<path d="M148.9 144.4l.4-.2v.9l-.4-.2z" fill-rule="evenodd"/>
<path d="M149.8 144.2a.47 .47 0 0 1 .4 .5 .47 .47 0 0 1-.4 .4z" fill-rule="evenodd"/>
<path d="M155.8 144.4l.4-.2v.9l-.3-.1a.43 .43 0 0 1-.1-.6z" fill-rule="evenodd"/>
<path d="M156.6 144.2a.47 .47 0 0 1 .5 .5 .47 .47 0 0 1-.5 .4z" fill-rule="evenodd"/>
<path d="M158.1 144.4l.4-.2v.9l-.3-.1a.43 .43 0 0 1-.1-.6z" fill-rule="evenodd"/>
<path d="M158.9 144.2a.47 .47 0 0 1 .5 .5 .47 .47 0 0 1-.5 .4z" fill-rule="evenodd"/>
<path d="M164.9 144.4l.4-.2v.9l-.4-.2z" fill-rule="evenodd"/>
<path d="M165.8 144.2a.47 .47 0 0 1 .5 .5 .47 .47 0 0 1-.5 .4z" fill-rule="evenodd"/>
<path d="M167.2 144.4l.4-.2v.9l-.4-.2z" fill-rule="evenodd"/>
<path d="M168.1 144.2a.47 .47 0 0 1 .4 .5 .47 .47 0 0 1-.4 .4z" fill-rule="evenodd"/>
<path d="M46 173.4a.64 .64 0 0 1 1.1 .2 .64 .64 0 0 1-.6 .9v-.2a.51 .51 0 0 1-.4-.7 .51 .51 0 0 1 .9-.1 .51 .51 0 0 1-.3 .8 .56 .56 0 0 1-.7-.1 .56 .56 0 0 1 0-.8z" fill-rule="evenodd"/>
<path d="M158.6 185.1a.57 .57 0 0 1 .8 .3 .57 .57 0 0 1-.5 .8v-.2a.35 .35 0 0 1-.4-.5 .35 .35 0 0 1 .6-.2 .35 .35 0 0 1-.1 .6l-.1 .1v.2a.57 .57 0 0 1-.5-.4 .57 .57 0 0 1 .2-.7z" fill-rule="evenodd"/>
<circle cx="166.7" cy="130.9" r=".47"/>
<circle cx="166.7" cy="121.8" r=".47"/>
<circle cx="34" cy="151.5" r=".47"/>
<circle cx="47.7" cy="151.5" r=".47"/>
<circle cx="166.7" cy="140.1" r=".47"/>
<circle cx="61.4" cy="165.3" r=".47"/>
<circle cx="43.1" cy="192.7" r=".47"/>
<circle cx="52.3" cy="192.7" r=".47"/>
<circle cx="146.1" cy="185.9" r=".47"/>
<circle cx="155.3" cy="181.3" r=".47"/>
<circle cx="155.3" cy="206.5" r=".47"/>
</g>
<path d="M151.5 195.1v.9h1.3v-.9M152.2 192.2v.9M152.2 195.6v.4M152.4 194.5v-.6l-.2-.3h-.5l-.2 .3v.6h1.3M152.8 193.6l-.4 .5M152.8 192.2h-.9l-.4 .4 .4 .5h.9" fill="none" stroke="#000" stroke-width=".25"/>
<g font-size="3.8">
<text x="32.5" y="14.7" transform="rotate(-90 32.5 14.7)">A</text>
<text x="70.7" y="14.7" transform="rotate(-90 70.7 14.7)">B</text>
<text x="108.9" y="14.8" transform="rotate(-90 108.9 14.8)">C</text>
<text x="147.1" y="14.8" transform="rotate(-90 147.1 14.8)">D</text>
<text x="185.4" y="14.7" transform="rotate(-90 185.4 14.7)">E</text>
<text x="11.7" y="36.7" transform="rotate(-90 11.7 36.7)">6</text>
<text x="11.7" y="77.5" transform="rotate(-90 11.7 77.5)">5</text>
<text x="11.7" y="118.3" transform="rotate(-90 11.7 118.3)">4</text>
<text x="11.7" y="159.1" transform="rotate(-90 11.7 159.1)">3</text>
<text x="11.7" y="199.9" transform="rotate(-90 11.7 199.9)">2</text>
<text x="11.7" y="240.7" transform="rotate(-90 11.7 240.7)">1</text>
<text x="32.5" y="263" transform="rotate(-90 32.5 263)">A</text>
<text x="70.7" y="263" transform="rotate(-90 70.7 263)">B</text>
<text x="108.9" y="263.1" transform="rotate(-90 108.9 263.1)">C</text>
<text x="147.1" y="263.1" transform="rotate(-90 147.1 263.1)">D</text>
<text x="185.4" y="263" transform="rotate(-90 185.4 263)">E</text>
</g>
<g font-size="2.6">
<text x="127.8" y="39.4" transform="rotate(-90 127.8 39.4)">GND</text>
<text x="112.7" y="60.4" transform="rotate(-90 112.7 60.4)">220</text>
<text x="117.3" y="64.9" transform="rotate(-90 117.3 64.9)">220 R9</text>
<text x="121.6" y="64" transform="rotate(-90 121.6 64)">R8</text>
<text x="56.8" y="94.7" transform="rotate(-90 56.8 94.7)">GND</text>
<text x="88.9" y="94.7" transform="rotate(-90 88.9 94.7)">GND</text>
<text x="32.6" y="96.1" transform="rotate(-90 32.6 96.1)">R7</text>
<text x="36.9" y="97" transform="rotate(-90 36.9 97)">220</text>
<text x="46.3" y="96.1" transform="rotate(-90 46.3 96.1)">R6</text>
<text x="50.7" y="97" transform="rotate(-90 50.7 97)">220</text>
<text x="64.7" y="96.1" transform="rotate(-90 64.7 96.1)">R5</text>
<text x="69" y="97" transform="rotate(-90 69 97)">220</text>
<text x="78.4" y="96.1" transform="rotate(-90 78.4 96.1)">R4</text>
<text x="82.7" y="97" transform="rotate(-90 82.7 97)">220</text>
<text x="34" y="112.4" transform="rotate(-90 34 112.4)">MIDI_TX</text>
<text x="66" y="115.8" transform="rotate(-90 66 115.8)">MIDI_THRU</text>
<text x="175.5" y="120.4" transform="rotate(-90 175.5 120.4)">C1</text>
<text x="180.1" y="120.4" transform="rotate(-90 180.1 120.4)">100nf</text>
<text x="187.3" y="124.1" transform="rotate(-90 187.3 124.1)">GND</text>
<text x="175.5" y="129.6" transform="rotate(-90 175.5 129.6)">C3</text>
<text x="180.1" y="129.6" transform="rotate(-90 180.1 129.6)">100nf</text>
<text x="187.3" y="133.2" transform="rotate(-90 187.3 133.2)">GND</text>
<text x="147.2" y="142.4" transform="rotate(-90 147.2 142.4)">TXD</text>
<text x="156.4" y="142.4" transform="rotate(-90 156.4 142.4)">RXD</text>
<text x="165.5" y="142.4" transform="rotate(-90 165.5 142.4)">VCC</text>
<text x="175.5" y="138.7" transform="rotate(-90 175.5 138.7)">C2</text>
<text x="180.1" y="138.7" transform="rotate(-90 180.1 138.7)">10uf</text>
<text x="187.3" y="142.4" transform="rotate(-90 187.3 142.4)">GND</text>
<text x="44.3" y="148.5" transform="rotate(-180 44.3 148.5)">1K</text>
<text x="44.3" y="152.9" transform="rotate(-180 44.3 152.9)">R3</text>
<text x="60.3" y="153.1" transform="rotate(-180 60.3 153.1)">1K</text>
<text x="60.3" y="157.4" transform="rotate(-180 60.3 157.4)">R2</text>
<text x="68.3" y="167.5" transform="rotate(-90 68.3 167.5)">GND</text>
<text x="40.3" y="185.3" transform="rotate(-90 40.3 185.3)">OPTO</text>
<text x="54.6" y="185.3" transform="rotate(-90 54.6 185.3)">6N137SMT</text>
<text x="164.4" y="183.6" transform="rotate(-90 164.4 183.6)">GND</text>
<text x="42.5" y="190.6" transform="rotate(-180 42.5 190.6)">4148</text>
<text x="45.4" y="190.6" transform="rotate(-180 45.4 190.6)">1N</text>
<text x="84.3" y="191.6" transform="rotate(-90 84.3 191.6)">1</text>
<text x="88.9" y="191.6" transform="rotate(-90 88.9 191.6)">2</text>
<text x="93.5" y="191.6" transform="rotate(-90 93.5 191.6)">3</text>
<text x="98" y="191.6" transform="rotate(-90 98 191.6)">4</text>
<text x="102.6" y="191.6" transform="rotate(-90 102.6 191.6)">5</text>
<text x="107.2" y="191.6" transform="rotate(-90 107.2 191.6)">6</text>
<text x="162" y="191.6" transform="rotate(-90 162 191.6)">ERA</text>
<text x="45.4" y="193.1" transform="rotate(-180 45.4 193.1)">D1</text>
<text x="74.7" y="197.1" transform="rotate(-90 74.7 197.1)">U1</text>
<text x="113.8" y="197.3" transform="rotate(-90 113.8 197.3)">74HC7014D</text>
<text x="41.8" y="200" transform="rotate(-90 41.8 200)">220</text>
<text x="46.1" y="199" transform="rotate(-90 46.1 199)">R1</text>
<text x="118.6" y="204.2" transform="rotate(-90 118.6 204.2)">GND</text>
<text x="164.4" y="208.7" transform="rotate(-90 164.4 208.7)">GND</text>
</g>
<g font-size="2.2">
<text x="46.1" y="72.3" transform="rotate(-90 46.1 72.3)">3</text>
<text x="48.4" y="74.6" transform="rotate(-90 48.4 74.6)">5</text>
<text x="50.7" y="76.2" transform="rotate(-90 50.7 76.2)">2</text>
<text x="78.1" y="72.3" transform="rotate(-90 78.1 72.3)">3</text>
<text x="80.4" y="74.6" transform="rotate(-90 80.4 74.6)">5</text>
<text x="82.7" y="76.2" transform="rotate(-90 82.7 76.2)">2</text>
<text x="46.1" y="80.8" transform="rotate(-90 46.1 80.8)">1</text>
<text x="48.4" y="78.5" transform="rotate(-90 48.4 78.5)">4</text>
<text x="78.1" y="80.8" transform="rotate(-90 78.1 80.8)">1</text>
<text x="80.4" y="78.5" transform="rotate(-90 80.4 78.5)">4</text>
<text x="42.8" y="169.5" transform="rotate(-90 42.8 169.5)">8</text>
<text x="45.1" y="169.5" transform="rotate(-90 45.1 169.5)">7</text>
<text x="47.4" y="169.5" transform="rotate(-90 47.4 169.5)">6</text>
<text x="49.7" y="169.5" transform="rotate(-90 49.7 169.5)">5</text>
<text x="42.8" y="187.2" transform="rotate(-90 42.8 187.2)">2</text>
<text x="49.7" y="187.2" transform="rotate(-90 49.7 187.2)">3</text>
<text x="81.7" y="187.8" transform="rotate(-90 81.7 187.8)">2</text>
<text x="86.3" y="187.8" transform="rotate(-90 86.3 187.8)">4</text>
<text x="90.9" y="187.8" transform="rotate(-90 90.9 187.8)">6</text>
<text x="95.4" y="187.8" transform="rotate(-90 95.4 187.8)">8</text>
<text x="100" y="187.8" transform="rotate(-90 100 187.8)">10</text>
<text x="104.6" y="187.8" transform="rotate(-90 104.6 187.8)">12</text>
<text x="141.2" y="186" transform="rotate(-90 141.2 186)">15</text>
<text x="143.5" y="186" transform="rotate(-90 143.5 186)">13</text>
<text x="145.8" y="186" transform="rotate(-90 145.8 186)">11</text>
<text x="148.1" y="186" transform="rotate(-90 148.1 186)">9</text>
<text x="150.4" y="186" transform="rotate(-90 150.4 186)">7</text>
<text x="152.6" y="186" transform="rotate(-90 152.6 186)">5</text>
<text x="154.9" y="186" transform="rotate(-90 154.9 186)">3</text>
<text x="157.2" y="186" transform="rotate(-90 157.2 186)">1</text>
<text x="78.1" y="195.2" transform="rotate(-90 78.1 195.2)">VCC</text>
<text x="110.2" y="195.2" transform="rotate(-90 110.2 195.2)">GND</text>
<text x="77.1" y="199.8" transform="rotate(-90 77.1 199.8)">14</text>
<text x="81.7" y="198.7" transform="rotate(-90 81.7 198.7)">1</text>
<text x="86.3" y="198.7" transform="rotate(-90 86.3 198.7)">3</text>
<text x="90.9" y="198.7" transform="rotate(-90 90.9 198.7)">5</text>
<text x="95.4" y="198.7" transform="rotate(-90 95.4 198.7)">9</text>
<text x="100" y="199.8" transform="rotate(-90 100 199.8)">11</text>
<text x="104.6" y="199.8" transform="rotate(-90 104.6 199.8)">13</text>
<text x="109.2" y="198.7" transform="rotate(-90 109.2 198.7)">7</text>
<text x="141.2" y="203.8" transform="rotate(-90 141.2 203.8)">1</text>
<text x="141.2" y="202.8" transform="rotate(-90 141.2 202.8)">6</text>
<text x="143.5" y="203.8" transform="rotate(-90 143.5 203.8)">1</text>
<text x="143.5" y="202.8" transform="rotate(-90 143.5 202.8)">4</text>
<text x="145.8" y="203.8" transform="rotate(-90 145.8 203.8)">1</text>
<text x="145.8" y="202.8" transform="rotate(-90 145.8 202.8)">2</text>
<text x="148.1" y="203.8" transform="rotate(-90 148.1 203.8)">1</text>
<text x="148.1" y="202.8" transform="rotate(-90 148.1 202.8)">0</text>
<text x="150.4" y="202.8" transform="rotate(-90 150.4 202.8)">8</text>
<text x="152.6" y="202.8" transform="rotate(-90 152.6 202.8)">6</text>
<text x="154.9" y="202.8" transform="rotate(-90 154.9 202.8)">4</text>
<text x="157.2" y="202.8" transform="rotate(-90 157.2 202.8)">2</text>
<text x="168.7" y="202.8" transform="rotate(-90 168.7 202.8)">1</text>
<text x="170.9" y="202.8" transform="rotate(-90 170.9 202.8)">2</text>
<text x="173.2" y="202.8" transform="rotate(-90 173.2 202.8)">3</text>
<text x="175.5" y="202.8" transform="rotate(-90 175.5 202.8)">4</text>
<text x="177.8" y="202.8" transform="rotate(-90 177.8 202.8)">5</text>
<text x="180.1" y="202.8" transform="rotate(-90 180.1 202.8)">6</text>
<text x="41.5" y="214.2" transform="rotate(-90 41.5 214.2)">1</text>
<text x="43.8" y="220.4" transform="rotate(-90 43.8 220.4)">5</text>
<text x="43.8" y="216.5" transform="rotate(-90 43.8 216.5)">4</text>
<text x="46.1" y="218.8" transform="rotate(-90 46.1 218.8)">2</text>
<text x="41.5" y="222.6" transform="rotate(-90 41.5 222.6)">3</text>
</g>
<g font-size="1.9">
<text x="116.3" y="43.3" transform="rotate(-90 116.3 43.3)">LED1</text>
<text x="54.6" y="76.8" transform="rotate(-90 54.6 76.8)">MIDI_OUT</text>
<text x="86.6" y="77.9" transform="rotate(-90 86.6 77.9)">MIDI_THRU</text>
<text x="36.3" y="83.8" transform="rotate(-90 36.3 83.8)">DIN-5-MIDI-PTH-RA</text>
<text x="68.3" y="83.8" transform="rotate(-90 68.3 83.8)">DIN-5-MIDI-PTH-RA</text>
<text x="198.7" y="174" transform="rotate(-90 198.7 174)">Block</text>
<text x="197" y="174.4" transform="rotate(-90 197 174.4)">Mounting</text>
<text x="84.3" y="189.8" transform="rotate(-90 84.3 189.8)">Y</text>
<text x="88.9" y="189.8" transform="rotate(-90 88.9 189.8)">Y</text>
<text x="93.5" y="189.8" transform="rotate(-90 93.5 189.8)">Y</text>
<text x="98" y="189.8" transform="rotate(-90 98 189.8)">Y</text>
<text x="102.6" y="189.8" transform="rotate(-90 102.6 189.8)">Y</text>
<text x="107.2" y="189.8" transform="rotate(-90 107.2 189.8)">Y</text>
<text x="197" y="190.4" transform="rotate(-90 197 190.4)">Mounting</text>
<text x="198.7" y="190" transform="rotate(-90 198.7 190)">Block</text>
<text x="84.3" y="196.7" transform="rotate(-90 84.3 196.7)">A</text>
<text x="88.9" y="196.7" transform="rotate(-90 88.9 196.7)">A</text>
<text x="93.5" y="196.7" transform="rotate(-90 93.5 196.7)">A</text>
<text x="98" y="196.7" transform="rotate(-90 98 196.7)">A</text>
<text x="102.6" y="196.7" transform="rotate(-90 102.6 196.7)">A</text>
<text x="107.2" y="196.7" transform="rotate(-90 107.2 196.7)">A</text>
<text x="169" y="197.3" transform="rotate(-90 169 197.3)">GND</text>
<text x="171.3" y="197.3" transform="rotate(-90 171.3 197.3)">RTS</text>
<text x="173.6" y="197.3" transform="rotate(-90 173.6 197.3)">VCC</text>
<text x="175.8" y="197.3" transform="rotate(-90 175.8 197.3)">RXD</text>
<text x="178.1" y="197.3" transform="rotate(-90 178.1 197.3)">TXD</text>
<text x="180.4" y="197.3" transform="rotate(-90 180.4 197.3)">DSR</text>
<text x="197" y="206.4" transform="rotate(-90 197 206.4)">Mounting</text>
<text x="198.7" y="206" transform="rotate(-90 198.7 206)">Block</text>
<text x="31.7" y="224.7" transform="rotate(-90 31.7 224.7)">DIN-5-MIDI-PTH-RA</text>
<text x="50" y="224.7" transform="rotate(-90 50 224.7)">MIDI_IN</text>
<text x="197" y="222.5" transform="rotate(-90 197 222.5)">Mounting</text>
<text x="198.7" y="222" transform="rotate(-90 198.7 222)">Block</text>
<text x="197" y="238.5" transform="rotate(-90 197 238.5)">Mounting</text>
<text x="198.7" y="238" transform="rotate(-90 198.7 238)">Block</text>
<text x="197" y="254.5" transform="rotate(-90 197 254.5)">Mounting</text>
<text x="198.7" y="254.1" transform="rotate(-90 198.7 254.1)">Block</text>
</g>
<g font-size="1.2">
<text x="112.2" y="48.3" transform="rotate(-90 112.2 48.3)">RED</text>
<text x="116.8" y="48.3" transform="rotate(-90 116.8 48.3)">GREEN</text>
<text x="169" y="192.7" transform="rotate(-90 169 192.7)">(BLK)</text>
<text x="171.3" y="192.7" transform="rotate(-90 171.3 192.7)">(BRN)</text>
<text x="173.6" y="192.7" transform="rotate(-90 173.6 192.7)">(RED)</text>
<text x="175.8" y="192.7" transform="rotate(-90 175.8 192.7)">(ORG)</text>
<text x="178.1" y="192.7" transform="rotate(-90 178.1 192.7)">(YEL)</text>
<text x="180.4" y="192.7" transform="rotate(-90 180.4 192.7)">(GRN)</text>
</g>
<g font-size="1.1">
<text x="141.9" y="191.5" transform="rotate(-90 141.9 191.5)">GTO</text>
<text x="144.1" y="191.5" transform="rotate(-90 144.1 191.5)">CVO</text>
<text x="146.4" y="190.1" transform="rotate(-90 146.4 190.1)">+5V</text>
<text x="148.7" y="190.4" transform="rotate(-90 148.7 190.4)">+12V</text>
<text x="151" y="190.5" transform="rotate(-90 151 190.5)">SDA</text>
<text x="153.3" y="190.1" transform="rotate(-90 153.3 190.1)">0V</text>
<text x="155.6" y="189.9" transform="rotate(-90 155.6 189.9)">0V</text>
<text x="157.9" y="190.3" transform="rotate(-90 157.9 190.3)">-12V</text>
<text x="141.9" y="198.8" transform="rotate(-90 141.9 198.8)">GTI</text>
<text x="144.1" y="198.5" transform="rotate(-90 144.1 198.5)">CVI</text>
<text x="146.4" y="199.3" transform="rotate(-90 146.4 199.3)">+5V</text>
<text x="148.7" y="199.6" transform="rotate(-90 148.7 199.6)">+12V</text>
<text x="151" y="199.1" transform="rotate(-90 151 199.1)">SCL</text>
<text x="153.3" y="198.8" transform="rotate(-90 153.3 198.8)">0V</text>
<text x="155.6" y="199" transform="rotate(-90 155.6 199)">0V</text>
<text x="157.9" y="199.4" transform="rotate(-90 157.9 199.4)">-12V</text>
</g>
</svg>
